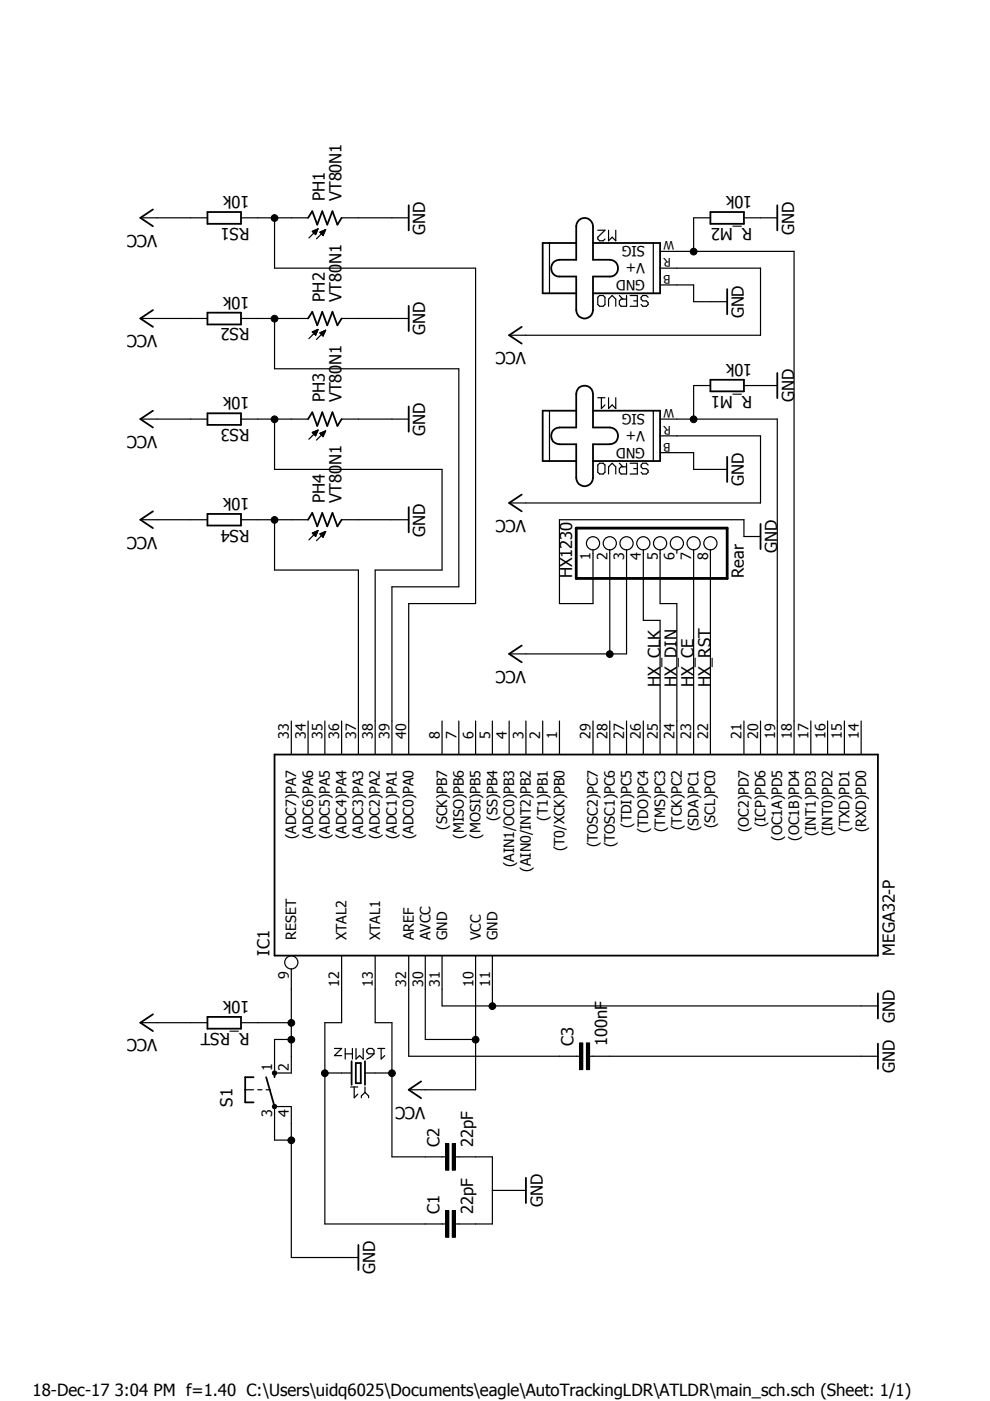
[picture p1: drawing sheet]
<svg xmlns="http://www.w3.org/2000/svg" width="210mm" height="297mm" viewBox="0 0 210 297" stroke-linecap="round" stroke-linejoin="round" font-family="sans-serif">
<path d="M26.1 29.4l164.5 241.7M190.6 29.4l-164.5 241.7" fill="none" stroke="#fff" stroke-width=".21"/>
<g fill="none" stroke="#000" stroke-width=".25">
<path d="M29.8 46.2h14.2M51.1 46.2h14.2M58.2 46.2v10.7h42.6v71.1h-14.1v32M66.2 49.1l1.2-.6-.5 1.2zM66.3 49v.1M66.4 48.9v.4M66.6 48.9v.5M66.7 48.8v.8M66.9 48.8v.9M67 48.7v.8M67.2 48.6v.5M67.3 48.6v.2"/>
<path d="M67.4 48.5l-1.9 2M67.8 49.2l1.2-.5-.5 1.3zM67.9 49.1v.3M68.1 49.1v.4M68.2 49v.7M68.4 49v.8M68.5 48.9v1M68.7 48.9v.6M68.8 48.8v.4M69 48.7v.2M69 48.7l-1.9 1.9M72.4 46.2h14.3"/>
<path d="M116.5 51.5v10.7M126.7 48.8h1.6l-1.6 1.5v.4l.4 .4h.8l.4-.4M129 48.8v2.3l.8-.8 .8 .8v-2.3M138.5 51.5v10.7M140 53.3h28.4v106.7M140 56.9h21.2v14.2h-53.3M150.6 46.2h-3.5v7.1M157.7 46.2h7.1M29.8 67.5h14.2M51.1 67.5h14.2M58.2 67.5v10.7h39.1v46.2h-14.2v35.6M66.2 70.4l1.2-.6-.5 1.3z"/>
<path d="M66.3 70.4h.1M66.4 70.3v.3M66.6 70.2v.5M66.7 70.1v.8M66.9 70.1v.9M67 70v.8M67.2 69.9v.6M67.3 69.9v.2M67.4 69.8l-1.9 2M67.8 70.6l1.2-.6-.5 1.2zM67.9 70.5v.2M68.1 70.4v.4"/>
<path d="M68.2 70.4v.6M68.4 70.3v.8M68.5 70.2v1M68.7 70.2v.7M68.8 70.1v.4M69 70.1v.1M69 70l-1.9 2M72.4 67.5h14.3M127.1 62.7h.8l.4 .3v1.6l-.4 .3h-.8l-.4-.3v-1.6zM129 64.9v-1.5l.8-.7 .8 .7v1.5M131.3 62.7l.8 .7M132.8 62.7v2.2h-1.1l-.4-.3v-.8l.4-.4h1.1"/>
<path d="M133.6 62.7h1.5v2.2h-1.5M134.4 63.8h.7M137.4 63l-.4-.3h-.7l-.4 .3v.4l.4 .4h.7l.4 .4v.4l-.4 .3h-.7l-.4-.3M140 60.4h7.1v3.6h7.1M29.8 88.9h14.2M51.1 88.9h14.2M58.2 88.9v10.6h35.5v21.4h-14.2v39.1M66.2 91.7l1.2-.5-.5 1.2zM66.3 91.7v.1M66.4 91.6v.3M66.6 91.5v.6M66.7 91.5v.7"/>
<path d="M66.9 91.4v1M67 91.4v.8M67.2 91.3v.5M67.3 91.2v.2M67.4 91.2l-1.9 1.9M67.8 91.9l1.2-.5-.5 1.2zM67.9 91.8v.2M68.1 91.8v.4M68.2 91.7v.6M68.4 91.7v.8M68.5 91.6v.9M68.7 91.5v.7"/>
<path d="M68.8 91.4v.5M69 91.4v.1M69 91.4l-1.9 1.9M72.4 88.9h14.3M116.5 87.1v10.6M126.7 84.3h1.6M127.1 98.2h.8l.4 .4v1.5l-.4 .4h-.8l-.4-.4v-1.5zM127.5 84.3v2.3l.8-.7M129 84.3v2.3l.8-.7 .8 .7v-2.3M131.3 98.2l.8 .8M132.8 98.2v2.3h-1.1l-.4-.4v-.7l.4-.4h1.1M133.6 98.2h1.5v2.3h-1.5"/>
<path d="M134.4 99.4h.7M137.4 98.6l-.4-.4h-.7l-.4 .4v.4l.4 .4h.7l.4 .3v.4l-.4 .4h-.7l-.4-.4M138.5 87.1v10.6M140 96h7.1v3.5h7.1M140 88.9h24.8v71.1M140 92.4h21.2v14.2h-53.3M150.6 81.7h-3.5v7.2M157.7 81.7h7.1M29.8 110.2h14.2M51.1 110.2h14.2M58.2 110.2v10.7h17.8v39.1M66.2 113l1.2-.5-.5 1.2z"/>
<path d="M66.3 113v.1M66.4 112.9v.3M66.6 112.9v.5M66.7 112.8v.8M66.9 112.7v1M67 112.7v.8M67.2 112.6v.5M67.3 112.6v.2M67.4 112.5l-1.9 2M67.8 113.2l1.2-.5-.5 1.2zM67.9 113.2v.1M68.1 113.1v.4"/>
<path d="M68.2 113v.6M68.4 112.9v.9M68.5 112.9v1M68.7 112.8v.7M68.8 112.8v.4M69 112.7v.2M69 112.7l-1.9 1.9M72.4 110.2h14.3M129 100.5v-1.5l.8-.8 .8 .8v1.5M129.3 116.5v22.1M132.8 116.5v22.1h-24.9M136.4 116.5v15h3.6v28.5"/>
<path d="M140 116.5v11.5h3.5v32M143.5 116.5v.8M147.1 116.5v43.5M150.6 116.5v43.5M161.2 113.7h-3.5v-3.5h-39.1v17.8h7.1v-11.5M61.8 152.9v7.1M65.3 152.9v7.1M68.9 152.9v7.1M72.4 152.9v7.1M93.7 152.9v7.1M97.3 152.9v7.1M100.8 152.9v7.1"/>
<path d="M104.4 152.9v7.1M107.9 152.9v7.1M111.5 152.9v7.1M115.1 152.9v7.1M118.6 152.9v7.1M125.7 152.9v7.1M129.3 152.9v7.1M132.8 152.9v7.1M136.4 152.9v7.1M157.7 152.9v7.1M161.2 152.9v7.1M171.9 152.9v7.1"/>
<path d="M175.5 152.9v7.1M179 152.9v7.1M182.6 152.9v7.1M29.8 216.8h14.2M51.1 216.8h10.7M61.8 205.4v22.1h-3.6v-7.1h3.6M72.4 202.6v14.2h-3.5v42.7h25.5M79.5 202.6v14.2h3.6v28.5h11.3M86.7 202.6v21.3h36.2M90.2 202.6v17.8h10.6M93.7 202.6v10.7h92.4M100.8 202.6v28.5h-14.1"/>
<path d="M104.4 202.6v10.7M52 231.1h1.8M54.7 231.1h.8M56.4 231.1h.9M68.9 227.5h5.6M70.9 222.3h1.5l-1.5 1.5h1.5M73.2 223.4h1.5M73.2 222.3v2.2M74.3 230.5h1.6M74.7 222.3v2.2M75.1 230.5v2.2l.8-.7M75.5 222.3v2.2l.7-.7 .8 .7v-2.2"/>
<path d="M77.4 231.6l.7 .8v.3M77.4 231.6l-.8 .8v.3M77.4 230.5v1.1M77.4 227.5h5.7M77.8 222.7l.3-.4h.8l.4 .4v.7h-1.2l-.3-.3zM79.3 223.4l-.8 .8-.7 .3M80.1 222.3h1.5M80.8 222.3v2.2l.8-.7M125 223.9h61.1M61.8 241.7h-3.6v-7.1h3.6v32h14.2M96.6 245.3h7.8v14.2h-7.8M104.4 252.4h7.1"/>
<circle cx="125.7" cy="115.2" r="1.39"/>
<circle cx="129.3" cy="115.2" r="1.39"/>
<circle cx="132.8" cy="115.2" r="1.39"/>
<circle cx="136.4" cy="115.2" r="1.39"/>
<circle cx="140" cy="115.2" r="1.39"/>
<circle cx="143.5" cy="115.2" r="1.39"/>
<circle cx="147.1" cy="115.2" r="1.39"/>
<circle cx="150.6" cy="115.2" r="1.39"/>
<circle cx="61.8" cy="204" r="1.39"/>
</g>
<g fill="none" stroke="#000" stroke-width=".38">
<path d="M32.4 44.4l-2.6 1.8 2.6 1.8M44 45h7.1v2.5h-7.1zM65.3 46.2l.9-1.4 1.1 2.8 1-2.8 1.1 2.8 1.1-2.8 1 2.8 .9-1.4M86.7 43.5v5.4M122.2 51.5h-7.1v10.7h7.1M122.8 46.7a1.78 1.78 0 0 1 1.9-.3 1.78 1.78 0 0 1 1 1.6v7.1h3.6a1.78 1.78 0 0 1 1.7 1.8 1.78 1.78 0 0 1-1.7 1.7h-3.6v7.1a1.78 1.78 0 0 1-1.7 1.8 1.78 1.78 0 0 1-1.8-1.8v-7.1h-3.6a1.78 1.78 0 0 1-1.7-1.7 1.78 1.78 0 0 1 1.7-1.8h3.6v-7.1l.1-.5zM125.7 51.5h14.3v10.7h-14.3M150.6 45h7.1v2.5h-7.1zM164.8 43.5v5.4M32.4 65.7l-2.6 1.8 2.6 1.8M44 66.3h7.1v2.5h-7.1zM65.3 67.5l.9-1.4 1.1 2.9 1-2.9 1.1 2.9 1.1-2.9 1 2.9 .9-1.5"/>
<path d="M86.7 64.9v5.3M110.6 69.3l-2.7 1.8 2.7 1.8M154.2 61.3v5.3M164.8 79.1v5.3M32.4 87.1l-2.6 1.8 2.6 1.7M44 87.6h7.1v2.5h-7.1zM65.3 88.9l.9-1.5 1.1 2.9 1-2.9 1.1 2.9 1.1-2.9 1 2.9 .9-1.4M86.7 86.2v5.3M122.2 87.1h-7.1v10.6h7.1M122.8 82.2a1.81 1.81 0 0 1 1.9-.3 1.81 1.81 0 0 1 1 1.6v7.1h3.6a1.78 1.78 0 0 1 1.7 1.8 1.78 1.78 0 0 1-1.7 1.8h-3.6v7.1a1.78 1.78 0 0 1-1.7 1.8 1.78 1.78 0 0 1-1.8-1.8v-7.1h-3.6a1.78 1.78 0 0 1-1.7-1.8 1.78 1.78 0 0 1 1.7-1.8h3.6v-7.1l.1-.5zM125.7 87.1h14.3v10.6h-14.3M150.6 80.5h7.1v2.5h-7.1z"/>
<path d="M154.2 96.9v5.3M32.4 108.4l-2.6 1.8 2.6 1.8M44 109h7.1v2.4h-7.1zM65.3 110.2l.9-1.4 1.1 2.8 1-2.8 1.1 2.8 1.1-2.8 1 2.8 .9-1.4M86.7 107.5v5.4M110.6 104.9l-2.7 1.7 2.7 1.8M161.2 111.1v5.3M110.6 136.9l-2.7 1.7 2.7 1.8M58.2 160h127.9v42.6h-127.9zM32.4 215.1l-2.6 1.7 2.6 1.8M44 215.6h7.1v2.5h-7.1zM186.1 210.6v5.3"/>
<path d="M53.8 228.4h-1.8v5.3h1.8M56.4 228.4l1.8 6.2M58.2 227.5v.9M74.5 225v5M75.4 225.4h1.1v4.3h-1.1zM77.4 225v5M89.3 229.3l-2.6 1.8 2.6 1.7M186.1 221.3v5.3M111.5 249.7v5.4M76 263.9v5.4"/>
</g>
<g fill="#000">
<path d="M122.9 221.1h.7v5.7h-.7z" fill-rule="evenodd"/>
<path d="M124.3 221.1h.7v5.7h-.7z" fill-rule="evenodd"/>
<path d="M94.5 242.4h.7v5.7h-.7z" fill-rule="evenodd"/>
<path d="M95.9 242.4h.7v5.7h-.7z" fill-rule="evenodd"/>
<path d="M94.5 256.7h.7v5.6h-.7z" fill-rule="evenodd"/>
<path d="M95.9 256.7h.7v5.6h-.7z" fill-rule="evenodd"/>
<circle cx="58.2" cy="46.2" r=".72"/>
<circle cx="147.1" cy="53.3" r=".72"/>
<circle cx="58.2" cy="67.6" r=".72"/>
<circle cx="58.2" cy="88.9" r=".72"/>
<circle cx="147.1" cy="88.9" r=".72"/>
<circle cx="58.2" cy="110.2" r=".72"/>
<circle cx="129.3" cy="138.7" r=".72"/>
<circle cx="61.8" cy="216.9" r=".72"/>
<circle cx="104.4" cy="213.3" r=".72"/>
<circle cx="58.2" cy="234.6" r=".47"/>
<circle cx="58.2" cy="227.5" r=".47"/>
<circle cx="61.8" cy="220.4" r=".72"/>
<circle cx="68.9" cy="227.5" r=".72"/>
<circle cx="83.1" cy="227.5" r=".72"/>
<circle cx="100.8" cy="220.4" r=".72"/>
<circle cx="61.8" cy="241.8" r=".72"/>
</g>
<g fill="none" stroke="#000" stroke-width=".21">
<path d="M122.9 221.1h.7v5.7h-.7zM124.3 221.1h.7v5.7h-.7zM94.5 256.7h.7v5.6h-.7zM94.5 242.4h.7v5.7h-.7zM95.9 256.7h.7v5.6h-.7zM95.9 242.4h.7v5.7h-.7z"/>
<circle cx="58.2" cy="46.2" r=".72"/>
<circle cx="147.1" cy="53.3" r=".72"/>
<circle cx="58.2" cy="67.6" r=".72"/>
<circle cx="58.2" cy="88.9" r=".72"/>
<circle cx="147.1" cy="88.9" r=".72"/>
<circle cx="58.2" cy="110.2" r=".72"/>
<circle cx="129.3" cy="138.7" r=".72"/>
<circle cx="61.8" cy="216.9" r=".72"/>
<circle cx="104.4" cy="213.3" r=".72"/>
<circle cx="58.2" cy="234.6" r=".47"/>
<circle cx="58.2" cy="227.5" r=".47"/>
<circle cx="61.8" cy="220.4" r=".72"/>
<circle cx="68.9" cy="227.5" r=".72"/>
<circle cx="83.1" cy="227.5" r=".72"/>
<circle cx="100.8" cy="220.4" r=".72"/>
<circle cx="61.8" cy="241.8" r=".72"/>
</g>
<path d="M122.2 112h32v10.6h-32z" fill="none" stroke="#000" stroke-width=".59"/>
<text font-size="3.6" x="6.9" y="296.1">18-Dec-17 3:04 PM f=1.40 C:\Users\uidq6025\Documents\eagle\AutoTrackingLDR\ATLDR\main_sch.sch (Sheet: 1/1)</text>
<g font-size="3.5">
<text x="52.9" y="41.6" transform="rotate(-180 52.9 41.6)">10k</text>
<text x="159.5" y="41.6" transform="rotate(-180 159.5 41.6)">10k</text>
<text x="68.9" y="42.6" transform="rotate(-90 68.9 42.6)">PH1</text>
<text x="72.4" y="42.6" transform="rotate(-90 72.4 42.6)">VT80N1</text>
<text x="33.3" y="49.7" transform="rotate(-180 33.3 49.7)">VCC</text>
<text x="52.9" y="48.3" transform="rotate(-180 52.9 48.3)">RS1</text>
<text x="90.2" y="49.7" transform="rotate(-90 90.2 49.7)">GND</text>
<text x="159.5" y="48.3" transform="rotate(-180 159.5 48.3)">R_M2</text>
<text x="168.4" y="49.7" transform="rotate(-90 168.4 49.7)">GND</text>
<text x="52.9" y="62.9" transform="rotate(-180 52.9 62.9)">10k</text>
<text x="68.9" y="64" transform="rotate(-90 68.9 64)">PH2</text>
<text x="72.4" y="64" transform="rotate(-90 72.4 64)">VT80N1</text>
<text x="33.3" y="71.1" transform="rotate(-180 33.3 71.1)">VCC</text>
<text x="52.9" y="69.6" transform="rotate(-180 52.9 69.6)">RS2</text>
<text x="90.2" y="71.1" transform="rotate(-90 90.2 71.1)">GND</text>
<text x="157.7" y="67.5" transform="rotate(-90 157.7 67.5)">GND</text>
<text x="111.5" y="74.6" transform="rotate(-180 111.5 74.6)">VCC</text>
<text x="159.5" y="77.1" transform="rotate(-180 159.5 77.1)">10k</text>
<text x="159.5" y="83.9" transform="rotate(-180 159.5 83.9)">R_M1</text>
<text x="52.9" y="84.2" transform="rotate(-180 52.9 84.2)">10k</text>
<text x="68.9" y="85.3" transform="rotate(-90 68.9 85.3)">PH3</text>
<text x="72.4" y="85.3" transform="rotate(-90 72.4 85.3)">VT80N1</text>
<text x="168.4" y="85.3" transform="rotate(-90 168.4 85.3)">GND</text>
<text x="33.3" y="92.4" transform="rotate(-180 33.3 92.4)">VCC</text>
<text x="52.9" y="91" transform="rotate(-180 52.9 91)">RS3</text>
<text x="90.2" y="92.4" transform="rotate(-90 90.2 92.4)">GND</text>
<text x="52.9" y="105.6" transform="rotate(-180 52.9 105.6)">10k</text>
<text x="68.9" y="106.6" transform="rotate(-90 68.9 106.6)">PH4</text>
<text x="72.4" y="106.6" transform="rotate(-90 72.4 106.6)">VT80N1</text>
<text x="157.7" y="103.1" transform="rotate(-90 157.7 103.1)">GND</text>
<text x="33.3" y="113.7" transform="rotate(-180 33.3 113.7)">VCC</text>
<text x="52.9" y="112.3" transform="rotate(-180 52.9 112.3)">RS4</text>
<text x="90.2" y="113.7" transform="rotate(-90 90.2 113.7)">GND</text>
<text x="111.5" y="110.2" transform="rotate(-180 111.5 110.2)">VCC</text>
<text x="164.8" y="117.3" transform="rotate(-90 164.8 117.3)">GND</text>
<text x="121.3" y="122.6" transform="rotate(-90 121.3 122.6)">HX1230</text>
<text x="157.7" y="122.6" transform="rotate(-90 157.7 122.6)">Rear</text>
<text x="111.5" y="142.2" transform="rotate(-180 111.5 142.2)">VCC</text>
<text x="140" y="145.8" transform="rotate(-90 140 145.8)">HX_CLK</text>
<text x="143.5" y="145.8" transform="rotate(-90 143.5 145.8)">HX_DIN</text>
<text x="147.1" y="145.8" transform="rotate(-90 147.1 145.8)">HX_CE</text>
<text x="150.6" y="145.8" transform="rotate(-90 150.6 145.8)">HX_RST</text>
<text x="57.1" y="202.6" transform="rotate(-90 57.1 202.6)">IC1</text>
<text x="189.7" y="202.6" transform="rotate(-90 189.7 202.6)">MEGA32-P</text>
<text x="52.9" y="212.2" transform="rotate(-180 52.9 212.2)">10k</text>
<text x="33.3" y="220.4" transform="rotate(-180 33.3 220.4)">VCC</text>
<text x="52.9" y="218.9" transform="rotate(-180 52.9 218.9)">R_RST</text>
<text x="121.6" y="221.8" transform="rotate(-90 121.6 221.8)">C3</text>
<text x="128.7" y="221.8" transform="rotate(-90 128.7 221.8)">100nF</text>
<text x="189.7" y="216.8" transform="rotate(-90 189.7 216.8)">GND</text>
<text x="189.7" y="227.5" transform="rotate(-90 189.7 227.5)">GND</text>
<text x="49.3" y="234.6" transform="rotate(-90 49.3 234.6)">S1</text>
<text x="90.2" y="234.6" transform="rotate(-180 90.2 234.6)">VCC</text>
<text x="93.2" y="243.2" transform="rotate(-90 93.2 243.2)">C2</text>
<text x="100.3" y="243.2" transform="rotate(-90 100.3 243.2)">22pF</text>
<text x="93.2" y="257.4" transform="rotate(-90 93.2 257.4)">C1</text>
<text x="100.3" y="257.4" transform="rotate(-90 100.3 257.4)">22pF</text>
<text x="115.1" y="255.9" transform="rotate(-90 115.1 255.9)">GND</text>
<text x="79.5" y="270.2" transform="rotate(-90 79.5 270.2)">GND</text>
</g>
<g font-size="3">
<text x="136.7" y="52.2" transform="rotate(-180 136.7 52.2)">SIG</text>
<text x="136.7" y="59.4" transform="rotate(-180 136.7 59.4)">GND</text>
<text x="136.7" y="55.8" transform="rotate(-180 136.7 55.8)">V+</text>
<text x="136.7" y="87.8" transform="rotate(-180 136.7 87.8)">SIG</text>
<text x="136.7" y="94.9" transform="rotate(-180 136.7 94.9)">GND</text>
<text x="136.7" y="91.4" transform="rotate(-180 136.7 91.4)">V+</text>
<text x="125.2" y="118.7" transform="rotate(-90 125.2 118.7)">1</text>
<text x="128.8" y="118.7" transform="rotate(-90 128.8 118.7)">2</text>
<text x="132.3" y="118.7" transform="rotate(-90 132.3 118.7)">3</text>
<text x="135.9" y="118.7" transform="rotate(-90 135.9 118.7)">4</text>
<text x="139.4" y="118.7" transform="rotate(-90 139.4 118.7)">5</text>
<text x="143" y="118.7" transform="rotate(-90 143 118.7)">6</text>
<text x="146.6" y="118.7" transform="rotate(-90 146.6 118.7)">7</text>
<text x="150.1" y="118.7" transform="rotate(-90 150.1 118.7)">8</text>
<text x="61.3" y="156.7" transform="rotate(-90 61.3 156.7)">33</text>
<text x="64.8" y="156.7" transform="rotate(-90 64.8 156.7)">34</text>
<text x="68.4" y="156.7" transform="rotate(-90 68.4 156.7)">35</text>
<text x="71.9" y="156.7" transform="rotate(-90 71.9 156.7)">36</text>
<text x="75.5" y="156.7" transform="rotate(-90 75.5 156.7)">37</text>
<text x="79" y="156.7" transform="rotate(-90 79 156.7)">38</text>
<text x="82.6" y="156.7" transform="rotate(-90 82.6 156.7)">39</text>
<text x="86.1" y="156.7" transform="rotate(-90 86.1 156.7)">40</text>
<text x="93.3" y="156.7" transform="rotate(-90 93.3 156.7)">8</text>
<text x="96.8" y="156.7" transform="rotate(-90 96.8 156.7)">7</text>
<text x="100.4" y="156.7" transform="rotate(-90 100.4 156.7)">6</text>
<text x="103.9" y="156.7" transform="rotate(-90 103.9 156.7)">5</text>
<text x="107.4" y="156.7" transform="rotate(-90 107.4 156.7)">4</text>
<text x="111" y="156.7" transform="rotate(-90 111 156.7)">3</text>
<text x="114.6" y="156.7" transform="rotate(-90 114.6 156.7)">2</text>
<text x="118.1" y="156.7" transform="rotate(-90 118.1 156.7)">1</text>
<text x="125.2" y="156.7" transform="rotate(-90 125.2 156.7)">29</text>
<text x="128.8" y="156.7" transform="rotate(-90 128.8 156.7)">28</text>
<text x="132.3" y="156.7" transform="rotate(-90 132.3 156.7)">27</text>
<text x="135.9" y="156.7" transform="rotate(-90 135.9 156.7)">26</text>
<text x="139.4" y="156.7" transform="rotate(-90 139.4 156.7)">25</text>
<text x="143" y="156.7" transform="rotate(-90 143 156.7)">24</text>
<text x="146.6" y="156.7" transform="rotate(-90 146.6 156.7)">23</text>
<text x="150.1" y="156.7" transform="rotate(-90 150.1 156.7)">22</text>
<text x="157.2" y="156.7" transform="rotate(-90 157.2 156.7)">21</text>
<text x="160.8" y="156.7" transform="rotate(-90 160.8 156.7)">20</text>
<text x="164.3" y="156.7" transform="rotate(-90 164.3 156.7)">19</text>
<text x="167.9" y="156.7" transform="rotate(-90 167.9 156.7)">18</text>
<text x="171.4" y="156.7" transform="rotate(-90 171.4 156.7)">17</text>
<text x="175" y="156.7" transform="rotate(-90 175 156.7)">16</text>
<text x="178.5" y="156.7" transform="rotate(-90 178.5 156.7)">15</text>
<text x="182.1" y="156.7" transform="rotate(-90 182.1 156.7)">14</text>
<text x="105.5" y="174" transform="rotate(-90 105.5 174)">(SS)PB4</text>
<text x="116.1" y="174" transform="rotate(-90 116.1 174)">(T1)PB1</text>
<text x="62.8" y="178" transform="rotate(-90 62.8 178)">(ADC7)PA7</text>
<text x="66.4" y="178" transform="rotate(-90 66.4 178)">(ADC6)PA6</text>
<text x="69.9" y="178" transform="rotate(-90 69.9 178)">(ADC5)PA5</text>
<text x="73.5" y="178" transform="rotate(-90 73.5 178)">(ADC4)PA4</text>
<text x="77" y="178" transform="rotate(-90 77 178)">(ADC3)PA3</text>
<text x="80.6" y="178" transform="rotate(-90 80.6 178)">(ADC2)PA2</text>
<text x="84.1" y="178" transform="rotate(-90 84.1 178)">(ADC1)PA1</text>
<text x="87.7" y="178" transform="rotate(-90 87.7 178)">(ADC0)PA0</text>
<text x="94.8" y="175.9" transform="rotate(-90 94.8 175.9)">(SCK)PB7</text>
<text x="98.3" y="177.8" transform="rotate(-90 98.3 177.8)">(MISO)PB6</text>
<text x="101.9" y="177.8" transform="rotate(-90 101.9 177.8)">(MOSI)PB5</text>
<text x="126.8" y="179.7" transform="rotate(-90 126.8 179.7)">(TOSC2)PC7</text>
<text x="130.3" y="179.7" transform="rotate(-90 130.3 179.7)">(TOSC1)PC6</text>
<text x="133.9" y="175.5" transform="rotate(-90 133.9 175.5)">(TDI)PC5</text>
<text x="137.5" y="176.5" transform="rotate(-90 137.5 176.5)">(TDO)PC4</text>
<text x="141" y="176.4" transform="rotate(-90 141 176.4)">(TMS)PC3</text>
<text x="144.6" y="176" transform="rotate(-90 144.6 176)">(TCK)PC2</text>
<text x="148.1" y="176.2" transform="rotate(-90 148.1 176.2)">(SDA)PC1</text>
<text x="151.6" y="175.6" transform="rotate(-90 151.6 175.6)">(SCL)PC0</text>
<text x="158.7" y="176.4" transform="rotate(-90 158.7 176.4)">(OC2)PD7</text>
<text x="162.3" y="175.4" transform="rotate(-90 162.3 175.4)">(ICP)PD6</text>
<text x="165.9" y="178.3" transform="rotate(-90 165.9 178.3)">(OC1A)PD5</text>
<text x="169.4" y="178.2" transform="rotate(-90 169.4 178.2)">(OC1B)PD4</text>
<text x="173" y="177.3" transform="rotate(-90 173 177.3)">(INT1)PD3</text>
<text x="176.5" y="177.3" transform="rotate(-90 176.5 177.3)">(INT0)PD2</text>
<text x="180.1" y="176.4" transform="rotate(-90 180.1 176.4)">(TXD)PD1</text>
<text x="183.6" y="176.5" transform="rotate(-90 183.6 176.5)">(RXD)PD0</text>
<text x="109" y="183.9" transform="rotate(-90 109 183.9)">(AIN1/OC0)PB3</text>
<text x="112.6" y="184.8" transform="rotate(-90 112.6 184.8)">(AIN0/INT2)PB2</text>
<text x="119.7" y="180.5" transform="rotate(-90 119.7 180.5)">(T0/XCK)PB0</text>
<text x="62.8" y="199.3" transform="rotate(-90 62.8 199.3)">RESET</text>
<text x="73.5" y="199.3" transform="rotate(-90 73.5 199.3)">XTAL2</text>
<text x="80.6" y="199.3" transform="rotate(-90 80.6 199.3)">XTAL1</text>
<text x="87.7" y="199.3" transform="rotate(-90 87.7 199.3)">AREF</text>
<text x="91.3" y="199.3" transform="rotate(-90 91.3 199.3)">AVCC</text>
<text x="94.8" y="199.3" transform="rotate(-90 94.8 199.3)">GND</text>
<text x="101.9" y="199.3" transform="rotate(-90 101.9 199.3)">VCC</text>
<text x="105.5" y="199.3" transform="rotate(-90 105.5 199.3)">GND</text>
<text x="61.3" y="207.6" transform="rotate(-90 61.3 207.6)">9</text>
<text x="71.9" y="209.2" transform="rotate(-90 71.9 209.2)">12</text>
<text x="79" y="209.2" transform="rotate(-90 79 209.2)">13</text>
<text x="86.1" y="209.2" transform="rotate(-90 86.1 209.2)">32</text>
<text x="89.7" y="209.2" transform="rotate(-90 89.7 209.2)">30</text>
<text x="93.3" y="209.2" transform="rotate(-90 93.3 209.2)">31</text>
<text x="100.4" y="209.2" transform="rotate(-90 100.4 209.2)">10</text>
<text x="103.9" y="209.2" transform="rotate(-90 103.9 209.2)">11</text>
<text x="57.7" y="227" transform="rotate(-90 57.7 227)">1</text>
<text x="61.3" y="227" transform="rotate(-90 61.3 227)">2</text>
<text x="57.7" y="236.8" transform="rotate(-90 57.7 236.8)">3</text>
<text x="61.3" y="236.8" transform="rotate(-90 61.3 236.8)">4</text>
</g>
<g font-size="2.5">
<text x="142.9" y="51.2" transform="rotate(-180 142.9 51.2)">W</text>
<text x="142.2" y="58.3" transform="rotate(-180 142.2 58.3)">B</text>
<text x="142.2" y="54.7" transform="rotate(-180 142.2 54.7)">R</text>
<text x="142.9" y="86.7" transform="rotate(-180 142.9 86.7)">W</text>
<text x="142.2" y="93.9" transform="rotate(-180 142.2 93.9)">B</text>
<text x="142.2" y="90.3" transform="rotate(-180 142.2 90.3)">R</text>
</g>
</svg>
